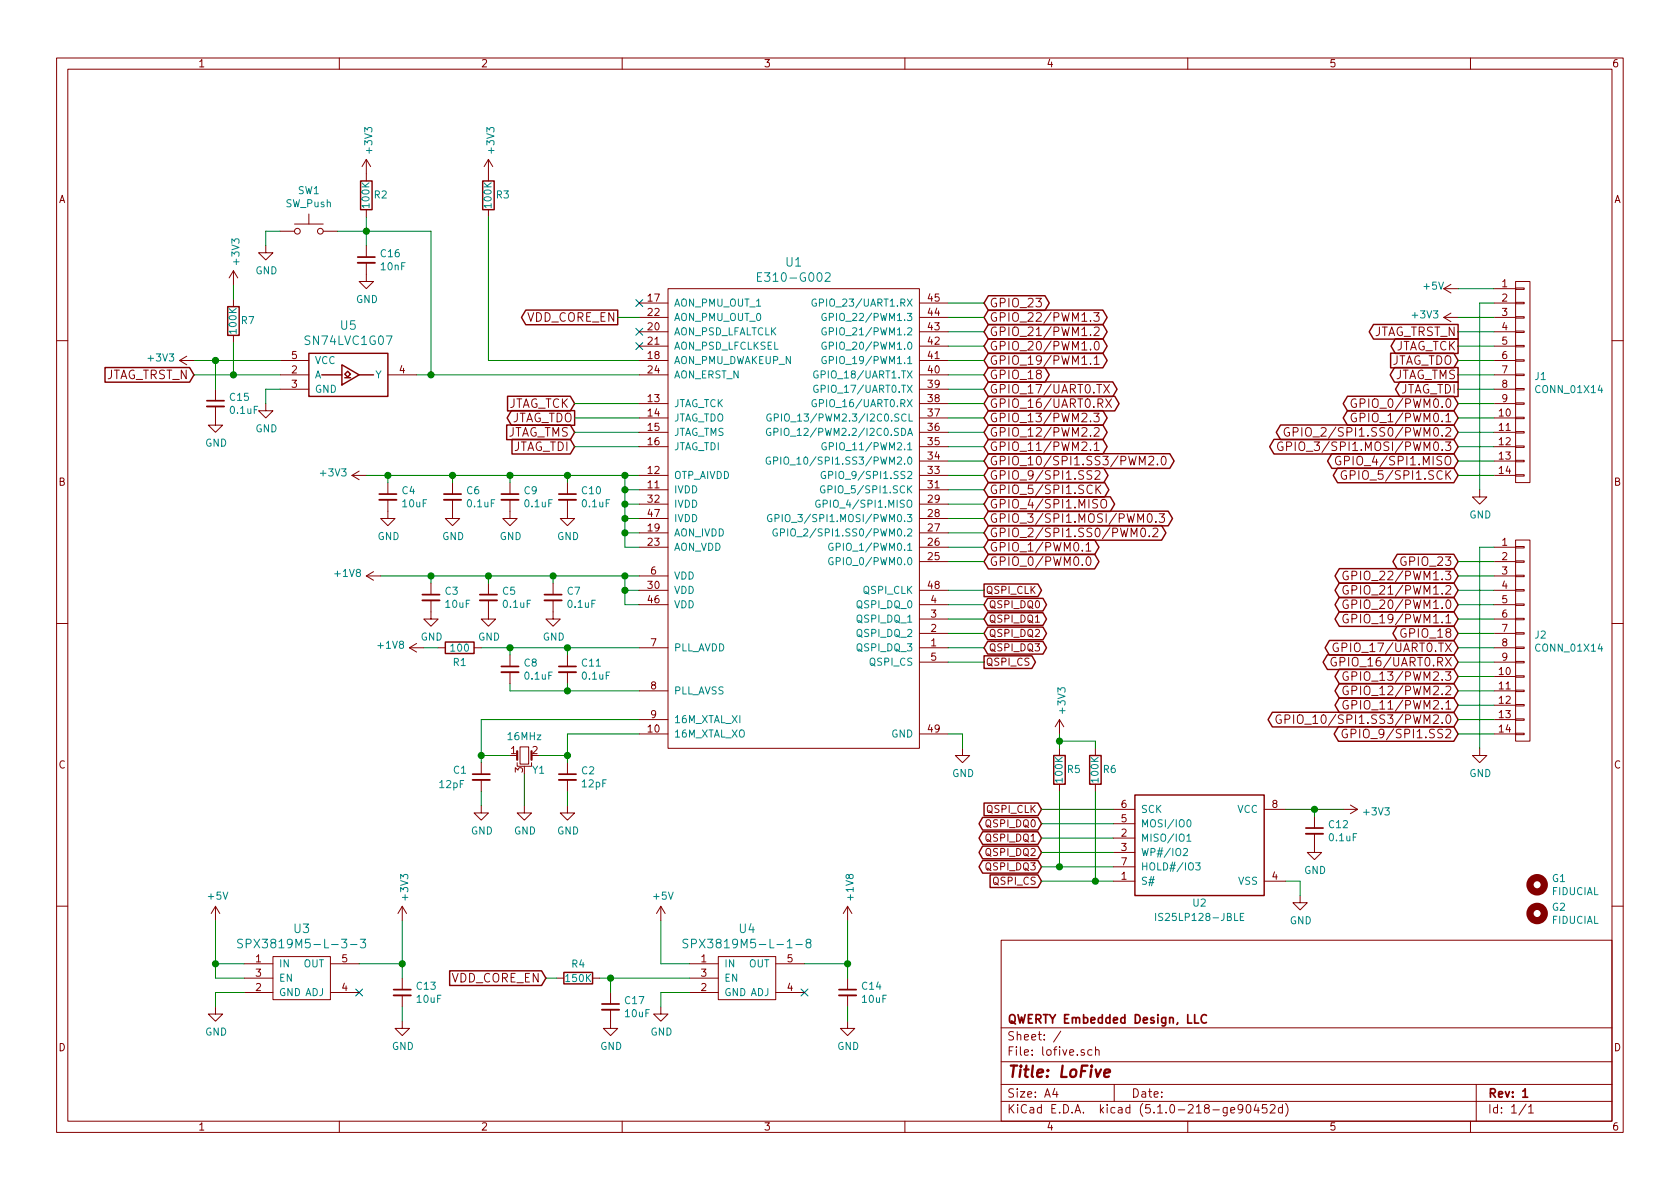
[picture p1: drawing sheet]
<svg xmlns="http://www.w3.org/2000/svg" width="297mm" height="210mm" viewBox="0 0 297 210" stroke-linecap="round" stroke-linejoin="round" font-family="sans-serif">
<g fill="none" stroke="#840000" stroke-width=".18">
<path d="M10 10.3h277v189.9h-277zM12 12.2h273v186.1h-273zM60 10.3v1.9M110 10.3v1.9M160 10.3v1.9M210 10.3v1.9M260 10.3v1.9M52.1 39.6h5M54.6 37.8v1.8M64.8 28.2v3.8M64.8 37.1v1.2M64.8 28.2l-.8 1.3"/>
<path d="M64.8 28.2l.7 1.3M86.4 28.2v3.8M86.4 37.1v1.2M86.4 28.2l-.8 1.3M86.4 28.2l.7 1.3M41.3 47.9v2.5M41.3 53v1.2M41.3 59.3v1.3M41.3 47.9l-.8 1.2M41.3 47.9l.7 1.2M47 43.4v1.3h1.3l-1.3 1.3-1.3-1.3h1.3M49.5 40.9h2.6"/>
<path d="M57.1 40.9h2.6M64.8 46.5v3.3h1.2l-1.2 1.2-1.3-1.2h1.3M64.8 43.4v2.1M113 53.6h5.1M113 56.1h5.1M113 58.7h5.1M118.1 51h44.5v81.3h-44.5zM162.6 53.6h5M162.6 56.1h5M162.6 58.7h5M193.4 55.3h.9l-.5 .6 .5 .1v.7l-.2 .1h-.5l-.2-.1M193.5 58l.6-.2 .2 .2v.3v.2l-.9 .9h.9"/>
<path d="M255.3 51h2.5M255.3 56.1h2.5M255.3 56.1l1.2 .8M255.3 51l1.2 .8M256.5 55.4l-1.2 .7M256.5 50.3l-1.2 .7M264.2 51h3.8M264.2 53.6h3.8M264.2 56.1h3.8M264.2 58.7h3.8M268 58.5h1.5v.3h-1.5zM268 56h1.5v.3h-1.5z"/>
<path d="M268 53.5h1.5v.2h-1.5zM268 50.9h1.5v.3h-1.5zM268 49.8h2.5v35.5h-2.5zM10 60.2h2M31.7 63.7h2.6M31.7 63.7l1.3 .8M33 63l-1.3 .7M38.1 71.9v3.3h1.3l-1.3 1.2-1.3-1.2h1.3M38.1 68.8v2.1M47 71.4v1.2h1.3l-1.3 1.3-1.3-1.3h1.3M49.5 63.7h5.1M49.5 66.3h5.1"/>
<path d="M49.5 68.8h5.1M68.6 66.3h5.1M113 73.9h5.1M113 76.4h5.1M113 79h5.1M113 61.2h5.1M113 63.7h5.1M113 66.3h5.1M113 71.4h5.1M162.6 73.9h5M162.6 76.4h5M162.6 79h5"/>
<path d="M162.6 61.2h5M162.6 63.7h5M162.6 66.3h5M162.6 68.8h5M162.6 71.4h5M192.8 64.3v.1M192.8 79.5v.2M193.4 73.1h.9l-.5 .6 .5 .1v.6l-.2 .2h-.5l-.2-.2M193.5 63.3l.4-.4v1.5M193.5 75.7l.6-.1 .2 .1v.3v.2l-.9 .9h.9M193.5 78.6l.4-.4v1.5M193.5 64.4h.8"/>
<path d="M193.5 79.7h.8M193.6 60.5l.4-.1a.97 .97 0 0 1 0 1.5 .84 .84 0 0 1-.4-1.4zM195.1 68l1.1 1.5M195.5 70.5l1 1.6M196.2 68l-1.1 1.5M196.5 70.5l-1 1.6M226.8 78.2a.71 .71 0 0 0-.9 .7 .71 .71 0 0 0 .9 .7v-.6h-.3M227.5 78.9h.7l.2-.2-.1-.4-.2-.1h-.6v1.5M227.9 75.7a.71 .71 0 0 0-.9 .7 .71 .71 0 0 0 .9 .7l.1-.6h-.3M228.7 76.4l.7-.1 .1-.2-.1-.4-.2-.1h-.5v1.5M239.8 73.1a.75 .75 0 0 0-1 .6 .75 .75 0 0 0 .6 .9l.4-.2v-.5h-.3M239.8 70.6a.75 .75 0 0 0-1 .6 .75 .75 0 0 0 .6 .9l.4-.2v-.5h-.3"/>
<path d="M264.2 73.9h3.8M264.2 76.4h3.8M264.2 79h3.8M264.2 61.2h3.8M264.2 63.7h3.8M264.2 66.3h3.8M264.2 68.8h3.8M264.2 71.4h3.8M268 78.9h1.5v.2h-1.5zM268 76.3h1.5v.3h-1.5zM268 73.8h1.5v.2h-1.5zM268 71.2h1.5v.3h-1.5z"/>
<path d="M268 68.7h1.5v.3h-1.5zM268 66.2h1.5v.2h-1.5zM268 63.6h1.5v.3h-1.5zM268 61.1h1.5v.2h-1.5zM285 60.2h2M62.2 84.1h2.6M62.2 84.1l1.3 .7M63.5 83.3l-1.3 .8M68.6 88.4v3.3h1.2l-1.2 1.3-1.3-1.3h1.3M68.6 85.3v2.1M80 88.4v3.3h1.3l-1.3 1.3-1.3-1.3h1.3M80 85.3v2.1"/>
<path d="M90.2 88.4v3.3h1.2l-1.2 1.3-1.3-1.3h1.3M90.2 85.3v2.1M100.3 88.4v3.3h1.3l-1.3 1.3-1.2-1.3h1.2M100.3 85.3v2.1M113 84.1h5.1M113 96.8h5.1M113 86.6h5.1M113 94.2h5.1M113 91.7h5.1M113 89.1h5.1M162.6 81.5h5M162.6 84.1h5"/>
<path d="M162.6 96.8h5M162.6 99.3h5M162.6 86.6h5M162.6 94.2h5M162.6 91.7h5M162.6 89.1h5M192 96.4l.5-.5v1.6M192 97.5h.9M192.2 98.6l.3-.1a.97 .97 0 0 1 0 1.5 .84 .84 0 0 1-.3-1.4zM193 83.3a.62 .62 0 0 0-.7 .1v.4l.6 .3 .1 .3-.2 .4-.6-.1M193.6 83.4l.6-.2 .2 .2 .1 .3-1 1.1h1M193.8 85.8v1.5"/>
<path d="M194 86.4l.6 .9M194.6 85.8l-.8 .8M194.7 88.5l.1-.1a.52 .52 0 0 1 .8 .1 1.04 1.04 0 0 1-.3 1.3h-.5a1.23 1.23 0 0 1-.1-1.3zM201.8 93.5l.4-.1a.97 .97 0 0 1 0 1.5 .84 .84 0 0 1-.4-1.4zM203 91l.2-.1a.82 .82 0 0 1 .6 .6 .82 .82 0 0 1-.3 .8l-.1 .1a.86 .86 0 0 1-.4-1.4zM203.1 80.8l.6-.1 .2 .1 .1 .3-.1 .2-.9 .9h1M203.2 94.8v.1M203.9 93.5l.5-.1 .2 .1 .1 .3-.9 1.1h.9M204.4 92.2v.2M204.6 82.1v.1M205 90.9h.9l-.5 .5 .4 .2v.6l-.2 .2h-.4l-.2-.2M205.5 80.8l.2-.1a.81 .81 0 0 1 .3 1.4l-.2 .1a.84 .84 0 0 1-.3-1.4z"/>
<path d="M237 80.8a.71 .71 0 0 0-.9 .7 .71 .71 0 0 0 .9 .6l.1-.5h-.3M238 83.3a.71 .71 0 0 0-.9 .7 .71 .71 0 0 0 .9 .7l.1-.6h-.3M261.6 86.6v1.3h1.3l-1.3 1.2-1.3-1.2h1.3M264.2 81.5h3.8M264.2 84.1h3.8M264.2 96.8h3.8M264.2 99.3h3.8M268 83.9h1.5v.3h-1.5zM268 81.4h1.5v.3h-1.5zM268 99.2h1.5v.2h-1.5zM268 96.6h1.5v.3h-1.5zM268 95.5h2.5v35.6h-2.5z"/>
<path d="M10 110.3h2M64.8 101.8h2.5M64.8 101.8l1.2 .8M66 101.1l-1.2 .7M72.4 114.5h2.5M72.4 114.5l1.3 .8M73.7 113.8l-1.3 .7M76.2 106.2v3.3h1.3l-1.3 1.2-1.3-1.2h1.3M76.2 103.1v2.1M77.5 114.5h1.2M83.8 114.5h1.3M86.4 106.2v3.3h1.2l-1.2 1.2-1.3-1.2h1.3"/>
<path d="M86.4 103.1v2.1M90.2 115.8v2.1M90.2 118.9v2M97.8 106.2v3.3h1.3l-1.3 1.2-1.3-1.2h1.3M97.8 103.1v2.1M100.3 115.8v2.1M100.3 118.9v2M113 101.8h5.1M113 104.4h5.1M113 106.9h5.1M113 114.5h5.1M162.6 104.4h5"/>
<path d="M162.6 106.9h5M162.6 109.5h5M162.6 112h5M162.6 114.5h5M162.6 117.1h5M236.2 116.3a.75 .75 0 0 0-.9 .6 .75 .75 0 0 0 .5 .9l.5-.2v-.5h-.3M236.6 113.8a.71 .71 0 0 0-.9 .7 .71 .71 0 0 0 .9 .7v-.6h-.3M238.3 101.1a.75 .75 0 0 0-.9 .5 .75 .75 0 0 0 .5 .9l.5-.1v-.5h-.3M238.3 103.6a.75 .75 0 0 0-.9 .6 .75 .75 0 0 0 .5 .9l.5-.2v-.5h-.3M238.3 106.2a.75 .75 0 0 0-.9 .5 .75 .75 0 0 0 .5 .9l.5-.1v-.5h-.3M238.3 108.7a.75 .75 0 0 0-.9 .6 .75 .75 0 0 0 .5 .9l.5-.2v-.5h-.3M238.3 118.9a.75 .75 0 0 0-.9 .5 .75 .75 0 0 0 .5 .9l.5-.1v-.5h-.3"/>
<path d="M264.2 119.6h3.8M264.2 101.8h3.8M264.2 104.4h3.8M264.2 106.9h3.8M264.2 109.5h3.8M264.2 112h3.8M264.2 114.5h3.8M264.2 117.1h3.8M268 119.5h1.5v.3h-1.5zM268 117h1.5v.2h-1.5zM268 114.4h1.5v.3h-1.5zM268 111.9h1.5v.2h-1.5z"/>
<path d="M268 109.3h1.5v.3h-1.5zM268 106.8h1.5v.3h-1.5zM268 104.3h1.5v.2h-1.5zM268 101.7h1.5v.3h-1.5zM285 110.3h2M85.1 134.9v2M85.1 137.9v2M91.4 134.9v.6h2.6v-.6M91.9 132.1h1.6v3h-1.6zM100.3 134.9v2M100.3 137.9v2M113 122.2h5.1"/>
<path d="M113 127.2h5.1M113 129.8h5.1M162.6 129.8h5M170.2 132.3v1.3h1.2l-1.2 1.3-1.3-1.3h1.3M187.3 127.2v2.6M187.3 132.3v1.3M187.3 138.7v1.2M187.3 127.2l-.7 1.3M187.3 127.2l.8 1.3M193.7 132.3v1.3M193.7 138.7v1.2M226.5 126.5a.75 .75 0 0 0-.9 .5 .75 .75 0 0 0 .5 .9l.4-.1v-.5h-.2"/>
<path d="M227.2 127.2l.7-.1 .2-.2-.1-.4-.2-.1h-.6v1.5M228.7 126.4v1.5M238.2 129a.75 .75 0 0 0-1 .6 .75 .75 0 0 0 .6 .9l.4-.2v-.5h-.3M238.3 121.4a.75 .75 0 0 0-.9 .6 .75 .75 0 0 0 .5 .9l.5-.2v-.5h-.3M238.3 123.9a.75 .75 0 0 0-.9 .6 .75 .75 0 0 0 .5 .9l.5-.2v-.5h-.3M261.6 132.3v1.3h1.3l-1.3 1.3-1.3-1.3h1.3M264.2 122.2h3.8M264.2 124.7h3.8M264.2 127.2h3.8M264.2 129.8h3.8M268 129.7h1.5v.2h-1.5zM268 127.1h1.5v.3h-1.5z"/>
<path d="M268 124.6h1.5v.2h-1.5zM268 122h1.5v.3h-1.5zM85.1 142.5v1.3h1.3l-1.3 1.2-1.3-1.2h1.3M92.7 142.5v1.3h1.3l-1.3 1.2-1.3-1.2h1.3M100.3 142.5v1.3h1.3l-1.3 1.2-1.2-1.2h1.2M196.8 155.8h3.9M196.8 148.2h3.9M196.8 150.7h3.9M196.8 145.7h3.9M196.8 143.1h3.9M196.8 153.3h3.9M223.5 155.8h3.8"/>
<path d="M223.5 143.1h3.8M229.9 158.4v1.2h1.2l-1.2 1.3-1.3-1.3h1.3M232.4 147.4v3.3h1.3l-1.3 1.3-1.3-1.3h1.3M232.4 144.4v2M237.5 143.1h2.5M238.8 142.4l1.2 .7M240 143.1l-1.2 .8M10 160.2h2M38.1 178v1.3h1.3l-1.3 1.3-1.3-1.3h1.3M38.1 160.3l-.8 1.2M38.1 160.3v2.5M38.1 160.3l.8 1.2"/>
<path d="M43.2 170.4h5.1M43.2 175.5h5.1M43.2 173h5.1M48.3 169.2h10.1v7.6h-10.1zM58.4 170.4h5.1M58.4 175.5h5.1M71.1 160.3l-.7 1.2M71.1 160.3v2.5M71.1 173v2M71.1 176v2M71.1 160.3l.8 1.2M98.4 173h1.3"/>
<path d="M104.8 173h1.2M107.9 178.6v3.3h1.3l-1.3 1.2-1.2-1.2h1.2M107.9 175.5v2M116.8 178v1.3h1.3l-1.3 1.3-1.2-1.3h1.2M116.8 160.3l-.7 1.2M116.8 160.3v2.5M116.8 160.3l.8 1.2M121.9 170.4h5.1M121.9 175.5h5.1M121.9 173h5.1M127 169.2h10.2v7.6h-10.2zM137.2 170.4h5"/>
<path d="M137.2 175.5h5M149.9 160.3l-.8 1.2M149.9 160.3v2.5M149.9 173v2M149.9 176v2M149.9 160.3l.7 1.2M177 166.3h108v32h-108zM285 160.2h2M60 198.3v1.9M71.1 180.6v1.3h1.3l-1.3 1.2-1.3-1.2h1.3M110 198.3v1.9M149.9 180.6v1.3h1.2l-1.2 1.2-1.3-1.2h1.3"/>
<path d="M160 198.3v1.9M177 194.8h108M177 191.8h108M177 187.8h108M177 181.8h108M186.5 192.5l-.4 1h1M186.8 193v1M187.6 182.3l-1.3 2M193.1 185.7l-.5-.1-.3 .3 .1 .6 .2 .1 .5-.1M193.7 185.7l.2-.1 .4 .1v.9M193.7 185.1v1.5M197 191.8v3"/>
<path d="M210 198.3v1.9M217.6 196.3l.7-.1-.1-.3-.4-.1-.2 .2 .1 .7h.5M219.7 196l-.1 .2a.48 .48 0 0 1-.7-.1v-.6a.48 .48 0 0 1 .7-.1l.1 .1a1.19 1.19 0 0 1-.2 1.2l-.5 .1M220.5 195.4l.3-.1a.94 .94 0 0 1 0 1.5 .82 .82 0 0 1-.3-1.4zM222.1 195.2l-.4 1.1h1M222.5 195.8v1M224 195.3h-.8v.7l.2-.1 .5 .1 .1 .2v.5l-.3 .1-.5-.1M224.6 195.5l.2-.2h.4l.3 .5-1 1h1M226.7 195.9l-.4-.1-.3 .3 .1 .6 .2 .1 .4-.1M226.7 195.3v1.5M227.3 195.1a1.71 1.71 0 0 1 0 2.3M260 198.3v1.9"/>
<path d="M261 191.8v6.5M269.8 195.2l-1.2 2M270.3 195.8l.4-.5v1.5M270.3 196.8h.8"/>
<circle cx="52.6" cy="40.9" r=".51"/>
<circle cx="56.6" cy="40.9" r=".51"/>
</g>
<g fill="none" stroke="#840000" stroke-width=".3">
<path d="M63.2 45.5h3.1M36.6 70.9h3M67.1 87.4h3M78.5 87.4h3M88.6 87.4h3.1M98.8 87.4h3.1M74.7 105.2h3M84.8 105.2h3.1M88.6 117.9h3.1M96.3 105.2h3M98.8 117.9h3.1M83.6 136.9h3"/>
<path d="M98.8 136.9h3.1M230.9 146.4h3M69.6 175h3M106.4 177.5h3.1M148.3 175h3.1M211.2 179.4v1.5h.7M213.3 179.6a.7 .7 0 0 0-.9 .2 .7 .7 0 0 0 .1 .9 .55 .55 0 0 0 .8 .1M269.2 193l.5-.5v1.5M269.2 194h.9"/>
</g>
<path d="M195.3 189.8l.9-.2v-.4l-.6-.1-.3 .3v.9l.2 .1 .6-.1" fill="none" stroke="#840000" stroke-width=".41"/>
<g fill="none" stroke="#008400" stroke-width=".18">
<path d="M64.8 38.3v5.1M86.4 38.3v25.4h26.6M41.3 50.4v2.6M49.5 40.9h-2.5v2.5M59.7 40.9h16.5v25.4M109.2 56.1h3.8M167.6 53.6h6.4M167.6 56.1h6.4M167.6 58.7h6.4M257.8 56.1h6.4M257.8 58.7h6.4M257.8 51h6.4"/>
<path d="M264.2 53.6h-2.6v33M34.3 63.7h15.2M34.3 66.3h15.2M38.1 63.7v5.1M41.3 60.6v5.7M49.5 68.8h-2.5v2.6M73.7 66.3h39.3M101.6 71.4h11.4M101.6 73.9h11.4M101.6 76.4h11.4M101.6 79h11.4M167.6 61.2h6.4"/>
<path d="M167.6 63.7h6.4M167.6 66.3h6.4M167.6 68.8h6.4M167.6 71.4h6.4M167.6 73.9h6.4M167.6 76.4h6.4M167.6 79h6.4M257.8 61.2h6.4M257.8 63.7h6.4M257.8 66.3h6.4M257.8 68.8h6.4M257.8 71.4h6.4"/>
<path d="M257.8 73.9h6.4M257.8 76.4h6.4M257.8 79h6.4M64.8 84.1h48.2M68.6 84.1v1.2M80 84.1v1.2M90.2 84.1v1.2M100.3 84.1v1.2M110.5 89.1h2.5M110.5 91.7h2.5M110.5 84.1v12.7h2.5M110.5 86.6h2.5"/>
<path d="M110.5 94.2h2.5M167.6 84.1h6.4M167.6 89.1h6.4M167.6 91.7h6.4M167.6 81.5h6.4M167.6 86.6h6.4M167.6 94.2h6.4M167.6 96.8h6.4M167.6 99.3h6.4M257.8 84.1h6.4M257.8 81.5h6.4M257.8 99.3h6.4"/>
<path d="M264.2 96.8h-2.6v35.5M67.3 101.8h45.7M74.9 114.5h2.6M76.2 101.8v1.3M85.1 114.5h27.9M86.4 101.8v1.3M90.2 114.5v1.3M97.8 101.8v1.3M100.3 114.5v1.3M110.5 104.4h2.5M110.5 101.8v5.1h2.5M167.6 104.4h6.4"/>
<path d="M167.6 106.9h6.4M167.6 114.5h6.4M167.6 109.5h6.4M167.6 112h6.4M167.6 117.1h6.4M257.8 101.8h6.4M257.8 104.4h6.4M257.8 106.9h6.4M257.8 114.5h6.4M257.8 109.5h6.4M257.8 112h6.4M257.8 117.1h6.4"/>
<path d="M257.8 119.6h6.4M85.1 133.6h5.1M85.1 139.9v2.6M90.2 120.9v1.3h22.8M92.7 136.8v5.7M95.2 133.6h5.1M100.3 120.9v1.3M100.3 139.9v2.6M113 127.2h-27.9v7.7M113 129.8h-12.7v5.1M167.6 129.8h2.6v2.5M187.3 129.8v2.5"/>
<path d="M187.3 139.9v13.4M187.3 131.1h6.4v1.2M193.7 139.9v15.9M257.8 127.2h6.4M257.8 129.8h6.4M257.8 122.2h6.4M257.8 124.7h6.4M184.1 143.1h12.7M184.1 155.8h12.7M184.1 153.3h12.7M184.1 145.7h12.7M184.1 148.2h12.7"/>
<path d="M184.1 150.7h12.7M227.3 143.1h10.2M227.3 155.8h2.6v2.6M232.4 143.1v1.3M38.1 162.8v10.2h5.1M38.1 170.4h5.1M43.2 175.5h-5.1v2.5M63.5 170.4h7.6M71.1 162.8v10.2M71.1 178v2.6M96.5 173h1.9M106 173h15.9"/>
<path d="M107.9 173v2.5M116.8 162.8v7.6h5.1M121.9 175.5h-5.1v2.5M142.2 170.4h7.7M149.9 162.8v10.2M149.9 178v2.6"/>
</g>
<g fill="none" stroke="#840000" stroke-width=".33">
<path d="M63.2 46.5h3.1M36.6 71.9h3M67.1 88.4h3M78.5 88.4h3M88.6 88.4h3.1M98.8 88.4h3.1M74.7 106.2h3M84.8 106.2h3.1M88.6 118.9h3.1M96.3 106.2h3M98.8 118.9h3.1M83.6 137.9h3"/>
<path d="M98.8 137.9h3.1M230.9 147.4h3M69.6 176h3M106.4 178.6h3.1M148.3 176h3.1"/>
</g>
<g fill="#008400" stroke="#008400" stroke-width=".25">
<circle cx="85.1" cy="133.6" r=".51"/>
<circle cx="100.3" cy="133.6" r=".51"/>
<circle cx="110.5" cy="86.6" r=".51"/>
<circle cx="110.5" cy="89.1" r=".51"/>
<circle cx="100.3" cy="122.2" r=".51"/>
<circle cx="100.3" cy="114.5" r=".51"/>
<circle cx="90.2" cy="114.5" r=".51"/>
<circle cx="68.6" cy="84.1" r=".51"/>
<circle cx="80" cy="84.1" r=".51"/>
<circle cx="90.2" cy="84.1" r=".51"/>
<circle cx="86.4" cy="101.8" r=".51"/>
<circle cx="76.2" cy="101.8" r=".51"/>
<circle cx="232.4" cy="143.1" r=".51"/>
<circle cx="149.9" cy="170.4" r=".51"/>
<circle cx="71.1" cy="170.4" r=".51"/>
<circle cx="64.8" cy="40.9" r=".51"/>
<circle cx="38.1" cy="63.7" r=".51"/>
<circle cx="76.2" cy="66.3" r=".51"/>
<circle cx="97.8" cy="101.8" r=".51"/>
<circle cx="100.3" cy="84.1" r=".51"/>
<circle cx="110.5" cy="84.1" r=".51"/>
<circle cx="110.5" cy="104.4" r=".51"/>
<circle cx="110.5" cy="91.7" r=".51"/>
<circle cx="110.5" cy="94.2" r=".51"/>
<circle cx="110.5" cy="101.8" r=".51"/>
<circle cx="38.1" cy="170.4" r=".51"/>
<circle cx="108" cy="173" r=".51"/>
<circle cx="187.3" cy="153.3" r=".51"/>
<circle cx="187.3" cy="131.1" r=".51"/>
<circle cx="193.7" cy="155.8" r=".51"/>
<circle cx="41.3" cy="66.3" r=".51"/>
</g>
<path d="M91.4 132.8v1.6M94 132.8v1.6" fill="none" stroke="#840000" stroke-width=".38"/>
<g fill="none" stroke="#840000" stroke-width=".25">
<path d="M63.8 32h2v5.1h-2zM85.3 32h2.1v5.1h-2.1zM40.3 54.2h2v5.1h-2zM93 54.8h16.2v2.6h-16.2l-.8-1.3zM174.8 52.3h10l.7 1.3-.7 1.3h-10l-.8-1.3zM174.8 54.8h20.2l.8 1.3-.8 1.3h-20.2l-.8-1.3zM174.8 57.4h20.2l.8 1.3-.8 1.3h-20.2l-.8-1.3zM174.8 59.9h20.2l.8 1.3-.8 1.3h-20.2l-.8-1.3zM242.8 57.4h15v2.6h-15l-.7-1.3zM246.7 59.9h11.1v2.6h-11.1l-.8-1.3zM18.6 65h14.9l.8 1.3-.8 1.3h-14.9zM54.6 62.5h14v7.6h-14z"/>
<path d="M56.9 66.3h3.6M60.5 64.5l3 1.8-3 1.8zM61 66.2l.5-.5 .5 .5-.5 .5zM61 66.8h1M63.5 66.3h2.5M89.6 75.2h11.2l.8 1.2-.8 1.3h-11.2zM89.7 70.1h11.1l.8 1.3-.8 1.3h-11.1zM90.4 72.6h11.2v2.6h-11.2l-.7-1.3zM90.5 77.7h10.3l.8 1.3-.8 1.3h-10.3zM174.8 62.5h20.2l.8 1.2-.8 1.3h-20.2l-.8-1.3zM174.8 65h10l.7 1.3-.7 1.3h-10l-.8-1.3zM174.8 67.5h21.9l.8 1.3-.8 1.3h-21.9l-.8-1.3z"/>
<path d="M174.8 70.1h22.3l.8 1.3-.8 1.3h-22.3l-.8-1.3zM174.8 72.6h20.2l.8 1.3-.8 1.3h-20.2l-.8-1.3zM174.8 75.2h20.2l.8 1.2-.8 1.3h-20.2l-.8-1.3zM174.8 77.7h20.2l.8 1.3-.8 1.3h-20.2l-.8-1.3zM225.2 77.7h31.8l.8 1.3-.8 1.3h-31.8l-.7-1.3zM226.4 75.2h30.6l.8 1.2-.8 1.3h-30.6l-.7-1.3zM238.3 72.6h18.7l.8 1.3-.8 1.3h-18.7l-.8-1.3zM238.3 70.1h18.7l.8 1.3-.8 1.3h-18.7l-.8-1.3zM245.9 62.5h11.1l.8 1.2-.8 1.3h-11.1zM246.6 65h11.2v2.6h-11.2l-.8-1.3zM247.5 67.5h10.3v2.6h-10.3l-.8-1.3zM174.8 80.2h32l.8 1.3-.8 1.3h-32l-.8-1.3z"/>
<path d="M174.8 82.8h20.3l.8 1.3-.8 1.3h-20.3l-.8-1.3zM174.8 85.3h20.5l.8 1.3-.8 1.3h-20.5l-.8-1.3zM174.8 87.9h21.5l.8 1.2-.8 1.3h-21.5l-.8-1.3zM174.8 90.4h31.8l.7 1.3-.7 1.3h-31.8l-.8-1.3zM174.8 92.9h30.6l.7 1.3-.7 1.3h-30.6l-.8-1.3zM174.8 95.5h18.7l.8 1.3-.8 1.3h-18.7l-.8-1.3zM174.8 98h18.7l.8 1.3-.8 1.3h-18.7l-.8-1.3zM235.5 80.2h21.5l.8 1.3-.8 1.3h-21.5l-.8-1.3zM236.5 82.8h20.5l.8 1.3-.8 1.3h-20.5l-.8-1.3zM247 98h10l.8 1.3-.8 1.3h-10l-.7-1.3zM78.7 113.5h5.1v2.1h-5.1zM174 103.3h9.5l.6 1.1-.6 1.1h-9.5z"/>
<path d="M174 116h8.4l.7 1.1-.7 1.1h-8.4zM174.6 105.8h9.8l.6 1.1-.6 1.1h-9.8l-.6-1.1zM174.6 108.4h9.8l.6 1.1-.6 1.1h-9.8l-.6-1.1zM174.6 110.9h9.8l.6 1.1-.6 1.1h-9.8l-.6-1.1zM174.6 113.4h9.8l.6 1.1-.6 1.2h-9.8l-.6-1.2zM234.7 115.8h22.3l.8 1.3-.8 1.3h-22.3l-.8-1.3zM235.1 113.3h21.9l.8 1.2-.8 1.3h-21.9l-.8-1.3zM236.8 100.6h20.2l.8 1.2-.8 1.3h-20.2l-.8-1.3zM236.8 103.1h20.2l.8 1.3-.8 1.3h-20.2l-.8-1.3zM236.8 105.6h20.2l.8 1.3-.8 1.3h-20.2l-.8-1.3zM236.8 108.2h20.2l.8 1.3-.8 1.3h-20.2l-.8-1.3zM236.8 118.3h20.2l.8 1.3-.8 1.3h-20.2l-.8-1.3z"/>
<path d="M247 110.7h10l.8 1.3-.8 1.3h-10l-.7-1.3zM186.3 133.6h2v5.1h-2zM192.7 133.6h2v5.1h-2zM225 126h32l.8 1.2-.8 1.3h-32l-.8-1.3zM236.7 128.5h20.3l.8 1.3-.8 1.3h-20.3l-.8-1.3zM236.8 120.9h20.2l.8 1.3-.8 1.3h-20.2l-.8-1.3zM236.8 123.4h20.2l.8 1.3-.8 1.3h-20.2l-.8-1.3zM173.7 144.5h9.8l.6 1.2-.6 1.1h-9.8l-.6-1.1zM173.7 147.1h9.8l.6 1.1-.6 1.1h-9.8l-.6-1.1zM173.7 149.6h9.8l.6 1.1-.6 1.2h-9.8l-.6-1.2zM173.7 152.2h9.8l.6 1.1-.6 1.1h-9.8l-.6-1.1zM174 142h9.5l.6 1.1-.6 1.1h-9.5z"/>
<path d="M175.1 154.7h8.4l.6 1.1-.6 1.1h-8.4zM200.7 140.6h22.8v17.8h-22.8zM79.5 171.7h16.3l.7 1.3-.7 1.3h-16.3zM99.7 172h5.1v2h-5.1z"/>
</g>
<g fill="none" stroke="#008484" stroke-width=".18">
<path d="M133.9 48.9h.5M134.7 48.2h-.8v1.6h.8M144.3 53a.59 .59 0 0 0-.7 .5 .59 .59 0 0 0 .7 .6v-.5h-.2M145.9 48.4l.6-.2 .2 .2 .1 .3-1 1.1h1M146 58a.59 .59 0 0 0-.7 .6 .59 .59 0 0 0 .7 .6l.1-.5h-.3M146 55.5a.59 .59 0 0 0-.7 .6 .59 .59 0 0 0 .7 .5l.1-.4h-.3M136.2 75.8a.59 .59 0 0 0-.7 .6 .59 .59 0 0 0 .7 .6l.1-.5h-.2M136.3 73.3a.59 .59 0 0 0-.7 .5 .59 .59 0 0 0 .7 .6v-.5h-.2M136.8 76.4l.7-.1v-.4l-.2-.2h-.5v1.3M136.9 73.9l.6-.1 .1-.5-.2-.1h-.5v1.3M144.3 70.7a.59 .59 0 0 0-.7 .6 .59 .59 0 0 0 .7 .6v-.5h-.2M144.6 68.2a.59 .59 0 0 0-.7 .6 .59 .59 0 0 0 .7 .5l.1-.4h-.3"/>
<path d="M144.6 65.7a.59 .59 0 0 0-.7 .5 .59 .59 0 0 0 .7 .6l.1-.5h-.3M146 78.4a.59 .59 0 0 0-.7 .5 .59 .59 0 0 0 .7 .6l.1-.5h-.3M146 63.1a.59 .59 0 0 0-.7 .6 .59 .59 0 0 0 .7 .6l.1-.5h-.3M146 60.6a.59 .59 0 0 0-.7 .5 .59 .59 0 0 0 .7 .6l.1-.5h-.3M136.2 80.9a.59 .59 0 0 0-.7 .6 .59 .59 0 0 0 .7 .5v-.4h-.2M136.4 91.1a.59 .59 0 0 0-.7 .5 .59 .59 0 0 0 .7 .6l.1-.5h-.3M136.8 81.5l.6-.1 .1-.2-.1-.3-.1-.1h-.5v1.3M137 91.6l.7-.1v-.4l-.2-.1h-.5v1.2M137.4 93.6a.59 .59 0 0 0-.8 .6 .59 .59 0 0 0 .8 .5v-.4h-.2M138 94.2l.6-.1 .1-.5-.2-.1h-.5v1.3M138 80.8v1.3M145 88.5a.59 .59 0 0 0-.8 .6 .59 .59 0 0 0 .8 .6v-.5h-.2"/>
<path d="M145.8 86a.59 .59 0 0 0-.7 .5 .59 .59 0 0 0 .7 .6v-.5h-.2M145.9 83.4a.59 .59 0 0 0-.7 .6 .59 .59 0 0 0 .7 .6l.1-.5h-.3M147.2 98.7a.59 .59 0 0 0-.7 .5 .59 .59 0 0 0 .7 .6l.1-.5h-.2M147.2 96.1a.59 .59 0 0 0-.7 .6 .59 .59 0 0 0 .7 .6l.1-.5h-.2M209.2 150.2l.5-.2 .3 .4-.1 .2-.7 .7h.8M209.9 147.8l.3-.3v1.3M209.9 148.8h.7M210 145.1l.1-.1a.67 .67 0 0 1 .5 .6 .67 .67 0 0 1-.5 .6l-.1-.1-.1-.4zM211.4 152.6h.8l-.4 .5 .3 .1v.6h-.5l-.2-.1M42.9 166.2l-.6-.1-.2 .1v.5l.6 .2 .2 .4-.3 .3-.6-.1M43.5 166.9l.7-.1 .2-.2-.1-.4-.2-.1h-.6v1.5M62 167h1.1"/>
<path d="M63.7 166.1h.9l-.5 .6h.4l.1 .2-.1 .6-.6 .1-.2-.1M121.6 166.2l-.6-.1-.2 .1v.5l.7 .2 .1 .4-.3 .3-.5-.1M122.3 166.9l.7-.1 .1-.2v-.4l-.2-.1h-.6v1.5M140.7 167h1.2M142.8 166.7l-.3-.3 .1-.2 .2-.1 .5 .1 .1 .2-.1 .3-.6 .1a.48 .48 0 0 0 .1 .8l.5-.1 .1-.2v-.3l-.3-.3M204.3 161.5v1.3M219.3 162.1h.4M219.9 161.5h-.6v1.3h.6"/>
</g>
<path d="M112.4 53l1.2 1.2M112.4 58.1l1.2 1.2M113.6 53l-1.2 1.2M113.6 58.1l-1.2 1.2M112.4 60.6l1.2 1.2M113.6 60.6l-1.2 1.2M62.9 174.9l1.2 1.2M64.1 174.9l-1.2 1.2M141.6 174.9l1.2 1.2M142.8 174.9l-1.2 1.2" fill="none" stroke="#000084" stroke-width=".18"/>
<g fill="none" stroke="#840000" stroke-width="1.3">
<circle cx="271.8" cy="156.5" r="1.27"/>
<circle cx="271.8" cy="161.5" r="1.27"/>
</g>
<text font-size="2.8" fill="#840000" x="178" y="190.5">Title: LoFive</text>
<g font-size="2.1" fill="#008484">
<text x="139" y="47.1">U1</text>
<text x="134.9" y="49.8">E310-G002</text>
<text x="60.2" y="58.3">U5</text>
<text x="54.2" y="61">SN74LVC1G07</text>
<text x="44.5" y="167.7">SPX3819M5-L-3-3</text>
<text x="52" y="165">U3</text>
<text x="123.2" y="167.7">SPX3819M5-L-1-8</text>
<text x="130.7" y="165">U4</text>
</g>
<g font-size="2.1" fill="#840000">
<text x="93" y="56.9">VDD_CORE_EN</text>
<text x="174.9" y="54.4">GPIO_23</text>
<text x="174.9" y="56.9">GPIO_22/PWM1.3</text>
<text x="174.9" y="59.4">GPIO_21/PWM1.2</text>
<text x="242.5" y="59.4">JTAG_TRST_N</text>
<text x="174.9" y="62">GPIO_20/PWM1.0</text>
<text x="174.9" y="64.5">GPIO_19/PWM1.1</text>
<text x="245.6" y="64.5">JTAG_TDO</text>
<text x="246.4" y="62">JTAG_TCK</text>
<text x="18.3" y="67.1">JTAG_TRST_N</text>
<text x="174.9" y="67.1">GPIO_18</text>
<text x="174.9" y="69.6">GPIO_17/UART0.TX</text>
<text x="246.2" y="67.1">JTAG_TMS</text>
<text x="247.3" y="69.6">JTAG_TDI</text>
<text x="89.4" y="77.2">JTAG_TMS</text>
<text x="89.5" y="72.1">JTAG_TCK</text>
<text x="90" y="74.7">JTAG_TDO</text>
<text x="174.9" y="72.1">GPIO_16/UART0.RX</text>
<text x="174.9" y="74.7">GPIO_13/PWM2.3</text>
<text x="174.9" y="77.2">GPIO_12/PWM2.2</text>
<text x="230.7" y="77.2">GPIO_2/SPI1.SS0/PWM0.2</text>
<text x="240.5" y="74.7">GPIO_1/PWM0.1</text>
<text x="240.5" y="72.1">GPIO_0/PWM0.0</text>
<text x="90.4" y="79.8">JTAG_TDI</text>
<text x="174.9" y="79.8">GPIO_11/PWM2.1</text>
<text x="174.9" y="82.3">GPIO_10/SPI1.SS3/PWM2.0</text>
<text x="229.3" y="79.8">GPIO_3/SPI1.MOSI/PWM0.3</text>
<text x="238" y="82.3">GPIO_4/SPI1.MISO</text>
<text x="174.9" y="84.8">GPIO_9/SPI1.SS2</text>
<text x="174.9" y="87.4">GPIO_5/SPI1.SCK</text>
<text x="174.9" y="89.9">GPIO_4/SPI1.MISO</text>
<text x="239" y="84.8">GPIO_5/SPI1.SCK</text>
<text x="174.9" y="92.5">GPIO_3/SPI1.MOSI/PWM0.3</text>
<text x="174.9" y="95">GPIO_2/SPI1.SS0/PWM0.2</text>
<text x="174.9" y="97.5">GPIO_1/PWM0.1</text>
<text x="174.9" y="100.1">GPIO_0/PWM0.0</text>
<text x="248.1" y="100.1">GPIO_23</text>
<text x="239.3" y="102.6">GPIO_22/PWM1.3</text>
<text x="239.3" y="105.2">GPIO_21/PWM1.2</text>
<text x="239.3" y="107.7">GPIO_20/PWM1.0</text>
<text x="239.3" y="110.2">GPIO_19/PWM1.1</text>
<text x="248.1" y="112.8">GPIO_18</text>
<text x="236.9" y="117.9">GPIO_16/UART0.RX</text>
<text x="237.1" y="115.3">GPIO_17/UART0.TX</text>
<text x="239.3" y="120.4">GPIO_13/PWM2.3</text>
<text x="239.3" y="122.9">GPIO_12/PWM2.2</text>
<text x="239.3" y="125.5">GPIO_11/PWM2.1</text>
<text x="229.5" y="128">GPIO_10/SPI1.SS3/PWM2.0</text>
<text x="239.4" y="130.6">GPIO_9/SPI1.SS2</text>
<text x="79.7" y="173.7">VDD_CORE_EN</text>
<text x="178" y="184">Sheet: /</text>
<text x="178" y="181">QWERTY Embedded Design, LLC</text>
<text x="178" y="186.7">File: lofive.sch</text>
<text x="178" y="196.9">KiCad E.D.A. kicad (5.1.0-218-ge90452d)</text>
<text x="178" y="194.1">Size: A4</text>
<text x="200" y="194.1">Date:</text>
<text x="263" y="194.1">Rev: 1</text>
<text x="263" y="196.9">Id: 1/1</text>
</g>
<g font-size="1.8" fill="#840000">
<text x="35" y="11.9">1</text>
<text x="85" y="11.9">2</text>
<text x="135" y="11.9">3</text>
<text x="185" y="11.9">4</text>
<text x="235" y="11.9">5</text>
<text x="285" y="11.9">6</text>
<text x="10.4" y="35.9">A</text>
<text x="285.4" y="35.9">A</text>
<text x="114.6" y="53.3">17</text>
<text x="164.1" y="53.3">45</text>
<text x="265.6" y="50.8">1</text>
<text x="265.6" y="53.3">2</text>
<text x="114.6" y="58.4">20</text>
<text x="114.6" y="55.9">22</text>
<text x="164.1" y="58.4">43</text>
<text x="164.1" y="55.9">44</text>
<text x="265.6" y="55.9">3</text>
<text x="265.6" y="58.4">4</text>
<text x="51.6" y="63.5">5</text>
<text x="114.6" y="63.5">18</text>
<text x="114.6" y="61">21</text>
<text x="164.1" y="63.5">41</text>
<text x="164.1" y="61">42</text>
<text x="265.6" y="61">5</text>
<text x="265.6" y="63.5">6</text>
<text x="51.6" y="66">2</text>
<text x="51.6" y="68.6">3</text>
<text x="70.6" y="66">4</text>
<text x="114.6" y="71.1">13</text>
<text x="114.6" y="66">24</text>
<text x="164.1" y="71.1">38</text>
<text x="164.1" y="68.6">39</text>
<text x="164.1" y="66">40</text>
<text x="265.6" y="66">7</text>
<text x="265.6" y="68.6">8</text>
<text x="265.6" y="71.1">9</text>
<text x="114.6" y="73.7">14</text>
<text x="114.6" y="76.2">15</text>
<text x="164.1" y="76.2">36</text>
<text x="164.1" y="73.7">37</text>
<text x="265.1" y="73.7">10</text>
<text x="265.1" y="76.2">11</text>
<text x="114.6" y="83.8">12</text>
<text x="114.6" y="78.7">16</text>
<text x="164.1" y="83.8">33</text>
<text x="164.1" y="81.3">34</text>
<text x="164.1" y="78.7">35</text>
<text x="265.1" y="78.7">12</text>
<text x="265.1" y="81.3">13</text>
<text x="265.1" y="83.8">14</text>
<text x="10.4" y="85.9">B</text>
<text x="114.6" y="86.4">11</text>
<text x="114.6" y="88.9">32</text>
<text x="164.1" y="88.9">29</text>
<text x="164.1" y="86.4">31</text>
<text x="285.4" y="85.9">B</text>
<text x="114.6" y="94">19</text>
<text x="114.6" y="91.4">47</text>
<text x="164.1" y="94">27</text>
<text x="164.1" y="91.4">28</text>
<text x="114.6" y="96.5">23</text>
<text x="115.1" y="101.6">6</text>
<text x="164.1" y="99.1">25</text>
<text x="164.1" y="96.5">26</text>
<text x="265.6" y="96.5">1</text>
<text x="265.6" y="99.1">2</text>
<text x="265.6" y="101.6">3</text>
<text x="114.6" y="104.1">30</text>
<text x="114.6" y="106.7">46</text>
<text x="164.1" y="104.1">48</text>
<text x="164.6" y="106.7">4</text>
<text x="174.2" y="105">QSPI_CLK</text>
<text x="174.8" y="107.6">QSPI_DQ0</text>
<text x="265.6" y="104.1">4</text>
<text x="265.6" y="106.7">5</text>
<text x="164.6" y="111.8">2</text>
<text x="164.6" y="109.2">3</text>
<text x="174.8" y="110.1">QSPI_DQ1</text>
<text x="174.8" y="112.6">QSPI_DQ2</text>
<text x="265.6" y="109.2">6</text>
<text x="265.6" y="111.8">7</text>
<text x="115.1" y="114.3">7</text>
<text x="164.6" y="114.3">1</text>
<text x="164.6" y="116.8">5</text>
<text x="174.2" y="117.7">QSPI_CS</text>
<text x="174.8" y="115.2">QSPI_DQ3</text>
<text x="265.1" y="119.4">10</text>
<text x="265.6" y="114.3">8</text>
<text x="265.6" y="116.8">9</text>
<text x="115.1" y="121.9">8</text>
<text x="265.1" y="121.9">11</text>
<text x="265.1" y="124.5">12</text>
<text x="114.6" y="129.5">10</text>
<text x="115.1" y="127">9</text>
<text x="164.1" y="129.5">49</text>
<text x="265.1" y="127">13</text>
<text x="265.1" y="129.5">14</text>
<text x="10.4" y="135.9">C</text>
<text x="90.3" y="133.3">1</text>
<text x="92.5" y="136.6" transform="rotate(-90 92.5 136.6)">3</text>
<text x="94.1" y="133.3">2</text>
<text x="285.4" y="135.9">C</text>
<text x="174.5" y="143.8">QSPI_CLK</text>
<text x="198.3" y="142.9">6</text>
<text x="224.9" y="142.9">8</text>
<text x="174.5" y="146.3">QSPI_DQ0</text>
<text x="174.5" y="148.8">QSPI_DQ1</text>
<text x="198.3" y="147.9">2</text>
<text x="198.3" y="145.4">5</text>
<text x="174.5" y="151.4">QSPI_DQ2</text>
<text x="174.5" y="153.9">QSPI_DQ3</text>
<text x="198.3" y="155.6">1</text>
<text x="198.3" y="150.5">3</text>
<text x="198.3" y="153">7</text>
<text x="224.9" y="155.6">4</text>
<text x="175.7" y="156.5">QSPI_CS</text>
<text x="45.2" y="170.2">1</text>
<text x="45.2" y="172.7">3</text>
<text x="60.5" y="170.2">5</text>
<text x="124" y="170.2">1</text>
<text x="124" y="172.7">3</text>
<text x="139.2" y="170.2">5</text>
<text x="45.2" y="175.3">2</text>
<text x="60.5" y="175.3">4</text>
<text x="124" y="175.3">2</text>
<text x="139.2" y="175.3">4</text>
<text x="10.4" y="185.9">D</text>
<text x="285.4" y="185.9">D</text>
<text x="35" y="199.9">1</text>
<text x="85" y="199.9">2</text>
<text x="135" y="199.9">3</text>
<text x="185" y="199.9">4</text>
<text x="235" y="199.9">5</text>
<text x="285" y="199.9">6</text>
</g>
<g font-size="1.8" fill="#008484">
<text x="65.8" y="26.9" transform="rotate(-90 65.8 26.9)">+3V3</text>
<text x="87.4" y="26.9" transform="rotate(-90 87.4 26.9)">+3V3</text>
<text x="52.7" y="34.3">SW1</text>
<text x="66.2" y="35.1">R2</text>
<text x="87.8" y="35.1">R3</text>
<text x="50.5" y="36.6">SW_Push</text>
<text x="65.3" y="36.6" transform="rotate(-90 65.3 36.6)">100K</text>
<text x="86.9" y="36.6" transform="rotate(-90 86.9 36.6)">100K</text>
<text x="42.3" y="46.6" transform="rotate(-90 42.3 46.6)">+3V3</text>
<text x="67.4" y="45.5">C16</text>
<text x="67.4" y="47.8">10nF</text>
<text x="45.2" y="48.5">GND</text>
<text x="62.9" y="53.6">GND</text>
<text x="251.8" y="51.2">+5V</text>
<text x="41.8" y="58.9" transform="rotate(-90 41.8 58.9)">100K</text>
<text x="42.7" y="57.3">R7</text>
<text x="119.1" y="54.2">AON_PMU_OUT_1</text>
<text x="119.1" y="59.3">AON_PSD_LFALTCLK</text>
<text x="119.1" y="56.8">AON_PMU_OUT_0</text>
<text x="144.8" y="54.2">GPIO_23/UART1.RX</text>
<text x="146.9" y="59.3">GPIO_21/PWM1.2</text>
<text x="146.9" y="56.8">GPIO_22/PWM1.3</text>
<text x="249.9" y="56.3">+3V3</text>
<text x="26.3" y="63.9">+3V3</text>
<text x="55.6" y="64.4">VCC</text>
<text x="119.1" y="64.4">AON_PMU_DWAKEUP_N</text>
<text x="119.1" y="61.8">AON_PSD_LFCLKSEL</text>
<text x="146.9" y="64.4">GPIO_19/PWM1.1</text>
<text x="146.9" y="61.8">GPIO_20/PWM1.0</text>
<text x="40.7" y="70.9">C15</text>
<text x="55.6" y="66.9">A</text>
<text x="55.6" y="69.5">GND</text>
<text x="66.4" y="66.9">Y</text>
<text x="119.1" y="66.9">AON_ERST_N</text>
<text x="145" y="69.5">GPIO_17/UART0.TX</text>
<text x="145" y="66.9">GPIO_18/UART1.TX</text>
<text x="271.4" y="67.2">J1</text>
<text x="271.8" y="69.5">CONN_01X14</text>
<text x="40.8" y="73.2">0.1uF</text>
<text x="45.2" y="76.4">GND</text>
<text x="119.1" y="72">JTAG_TCK</text>
<text x="119.1" y="74.5">JTAG_TDO</text>
<text x="119.1" y="77.1">JTAG_TMS</text>
<text x="138.5" y="77.1">GPIO_12/PWM2.2/I2C0.SDA</text>
<text x="138.6" y="74.5">GPIO_13/PWM2.3/I2C0.SCL</text>
<text x="144.8" y="72">GPIO_16/UART0.RX</text>
<text x="36.3" y="79">GND</text>
<text x="119.1" y="79.6">JTAG_TDI</text>
<text x="138.7" y="82.2">GPIO_10/SPI1.SS3/PWM2.0</text>
<text x="146.9" y="79.6">GPIO_11/PWM2.1</text>
<text x="56.8" y="84.2">+3V3</text>
<text x="71.1" y="87.4">C4</text>
<text x="71.2" y="89.7">10uF</text>
<text x="82.5" y="87.4">C6</text>
<text x="82.7" y="89.7">0.1uF</text>
<text x="92.7" y="87.4">C9</text>
<text x="92.9" y="89.7">0.1uF</text>
<text x="102.9" y="87.4">C10</text>
<text x="103" y="89.7">0.1uF</text>
<text x="119.1" y="87.2">IVDD</text>
<text x="119.1" y="84.7">OTP_AIVDD</text>
<text x="119.1" y="89.8">IVDD</text>
<text x="145.8" y="89.8">GPIO_4/SPI1.MISO</text>
<text x="146.6" y="87.2">GPIO_5/SPI1.SCK</text>
<text x="147" y="84.7">GPIO_9/SPI1.SS2</text>
<text x="66.8" y="95.5">GND</text>
<text x="78.2" y="95.5">GND</text>
<text x="88.3" y="95.5">GND</text>
<text x="98.5" y="95.5">GND</text>
<text x="119.1" y="94.9">AON_IVDD</text>
<text x="119.1" y="92.3">IVDD</text>
<text x="138.5" y="92.3">GPIO_3/SPI1.MOSI/PWM0.3</text>
<text x="139.7" y="94.9">GPIO_2/SPI1.SS0/PWM0.2</text>
<text x="259.8" y="91.7">GND</text>
<text x="119.1" y="97.4">AON_VDD</text>
<text x="147.9" y="99.9">GPIO_0/PWM0.0</text>
<text x="147.9" y="97.4">GPIO_1/PWM0.1</text>
<text x="59.4" y="102">+1V8</text>
<text x="78.7" y="105.2">C3</text>
<text x="78.9" y="107.5">10uF</text>
<text x="88.9" y="105.2">C5</text>
<text x="89.1" y="107.5">0.1uF</text>
<text x="100.3" y="105.2">C7</text>
<text x="100.5" y="107.5">0.1uF</text>
<text x="119.1" y="105">VDD</text>
<text x="119.1" y="107.6">VDD</text>
<text x="119.1" y="102.5">VDD</text>
<text x="151.7" y="107.6">QSPI_DQ_0</text>
<text x="152.7" y="105">QSPI_CLK</text>
<text x="74.4" y="113.3">GND</text>
<text x="84.5" y="113.3">GND</text>
<text x="96" y="113.3">GND</text>
<text x="151.7" y="112.6">QSPI_DQ_2</text>
<text x="151.7" y="110.1">QSPI_DQ_1</text>
<text x="271.4" y="112.9">J2</text>
<text x="67" y="114.7">+1V8</text>
<text x="79.8" y="115.2">100</text>
<text x="80.2" y="117.8">R1</text>
<text x="92.7" y="117.9">C8</text>
<text x="102.9" y="117.9">C11</text>
<text x="119.1" y="115.2">PLL_AVDD</text>
<text x="151.7" y="115.2">QSPI_DQ_3</text>
<text x="153.9" y="117.7">QSPI_CS</text>
<text x="271.8" y="115.2">CONN_01X14</text>
<text x="92.9" y="120.2">0.1uF</text>
<text x="103" y="120.2">0.1uF</text>
<text x="119.1" y="122.8">PLL_AVSS</text>
<text x="89.9" y="130.9">16MHz</text>
<text x="119.1" y="130.4">16M_XTAL_XO</text>
<text x="119.1" y="127.9">16M_XTAL_XI</text>
<text x="157.6" y="130.4">GND</text>
<text x="188.4" y="126" transform="rotate(-90 188.4 126)">+3V3</text>
<text x="80.2" y="136.8">C1</text>
<text x="94.2" y="136.8">Y1</text>
<text x="102.9" y="136.9">C2</text>
<text x="168.4" y="137.4">GND</text>
<text x="188.7" y="136.7">R5</text>
<text x="195.1" y="136.7">R6</text>
<text x="259.8" y="137.4">GND</text>
<text x="77.8" y="139.4">12pF</text>
<text x="103" y="139.2">12pF</text>
<text x="187.9" y="138.2" transform="rotate(-90 187.9 138.2)">100K</text>
<text x="194.2" y="138.2" transform="rotate(-90 194.2 138.2)">100K</text>
<text x="201.7" y="143.8">SCK</text>
<text x="218.8" y="143.8">VCC</text>
<text x="83.3" y="147.6">GND</text>
<text x="90.9" y="147.6">GND</text>
<text x="98.5" y="147.6">GND</text>
<text x="201.7" y="148.8">MISO/IO1</text>
<text x="201.7" y="146.3">MOSI/IO0</text>
<text x="235" y="146.5">C12</text>
<text x="235.1" y="148.8">0.1uF</text>
<text x="241.3" y="144.2">+3V3</text>
<text x="201.7" y="151.4">WP#/IO2</text>
<text x="201.7" y="153.9">HOLD#/IO3</text>
<text x="230.6" y="154.6">GND</text>
<text x="274.5" y="156">G1</text>
<text x="36.9" y="159.1">+5V</text>
<text x="72.2" y="159" transform="rotate(-90 72.2 159)">+3V3</text>
<text x="115.6" y="159.1">+5V</text>
<text x="150.9" y="159" transform="rotate(-90 150.9 159)">+1V8</text>
<text x="201.7" y="156.5">S#</text>
<text x="211" y="160.3">U2</text>
<text x="219" y="156.5">VSS</text>
<text x="274.4" y="158.3">FIDUCIAL</text>
<text x="274.5" y="161.1">G2</text>
<text x="205.1" y="162.9">IS25LP128-JBLE</text>
<text x="228" y="163.4">GND</text>
<text x="274.4" y="163.4">FIDUCIAL</text>
<text x="49.3" y="171.1">IN</text>
<text x="49.3" y="173.6">EN</text>
<text x="53.7" y="171.1">OUT</text>
<text x="100.1" y="173.7">150K</text>
<text x="101.1" y="171.1">R4</text>
<text x="128" y="171.1">IN</text>
<text x="128" y="173.6">EN</text>
<text x="132.4" y="171.1">OUT</text>
<text x="49.3" y="176.1">GND ADJ</text>
<text x="73.7" y="175">C13</text>
<text x="73.8" y="177.3">10uF</text>
<text x="110.6" y="177.6">C17</text>
<text x="110.6" y="179.9">10uF</text>
<text x="128" y="176.1">GND ADJ</text>
<text x="152.5" y="175">C14</text>
<text x="152.5" y="177.3">10uF</text>
<text x="36.3" y="183.1">GND</text>
<text x="69.3" y="185.7">GND</text>
<text x="106.1" y="185.7">GND</text>
<text x="115" y="183.1">GND</text>
<text x="148" y="185.7">GND</text>
</g>
</svg>
